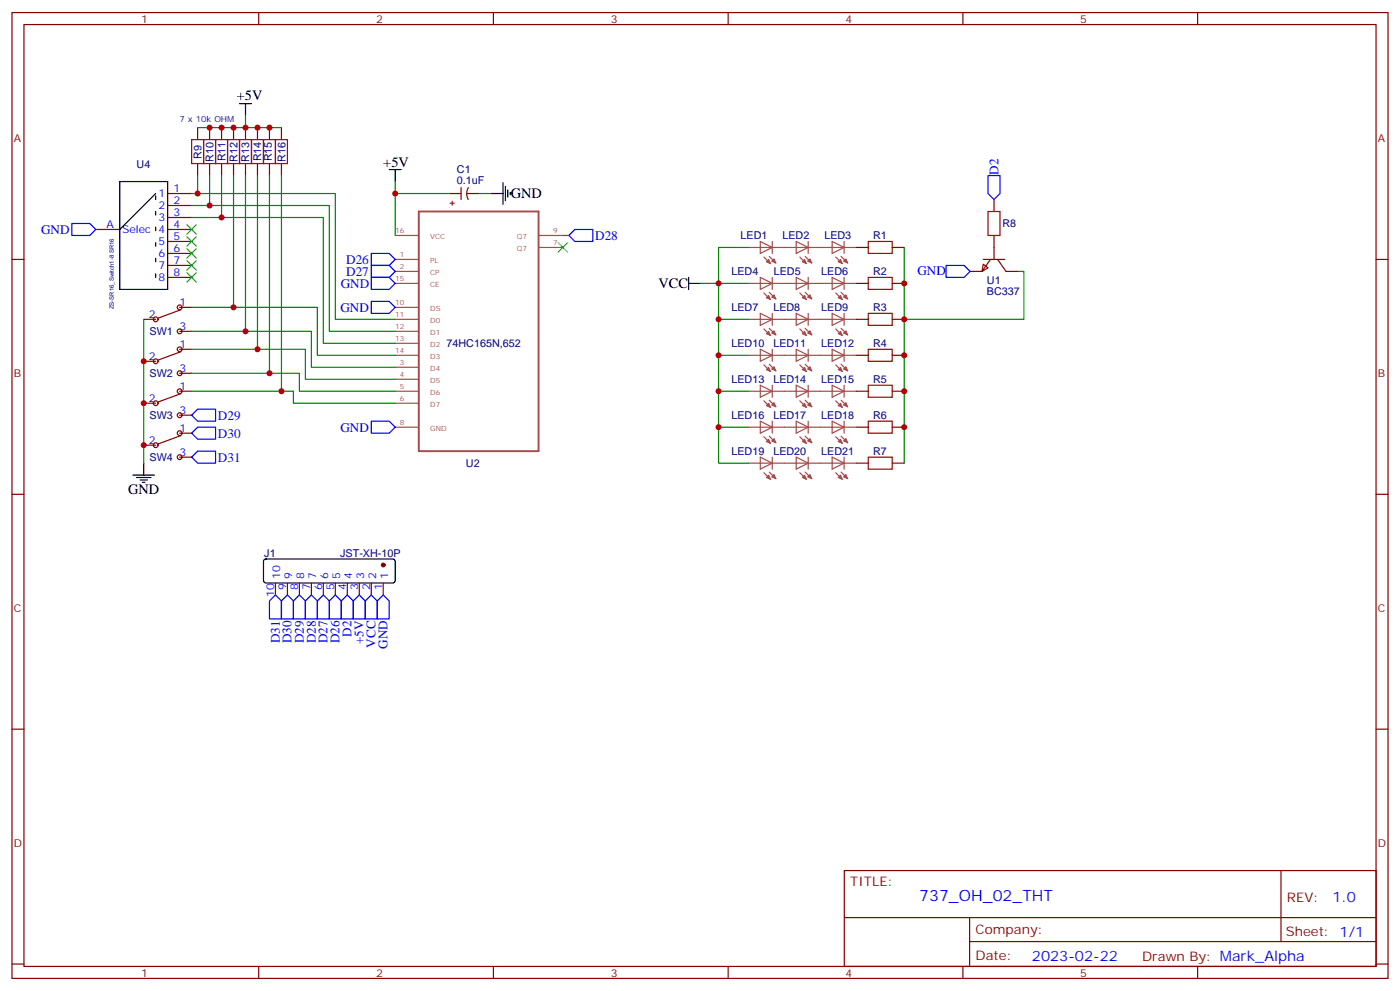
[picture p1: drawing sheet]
<svg xmlns="http://www.w3.org/2000/svg" width="412mm" height="292mm" viewBox="0 0 412 292" stroke-linecap="round" stroke-linejoin="round" font-family="sans-serif">
<g fill="none" stroke="#870000" stroke-width=".35">
<path d="M3.5 3.7h405.4v284.3h-405.4zM7.1 7.2h398.2v277.3h-398.2zM76.2 3.7v3.5M145.3 3.7v3.5M214.5 3.7v3.5M283.6 3.7v3.5M352.8 3.7v3.5M58.2 37.6v3.5M61.7 37.6v3.5M65.3 37.6v3.5M68.8 37.6v3.5M72.3 37.6v3.5"/>
<path d="M75.8 37.6v3.5M79.4 37.6v3.5M82.9 37.6v3.5M49.4 57h7M58.2 48.2v3.5M61.7 48.2v3.5M65.3 48.2v3.5M68.8 48.2v3.5M72.3 48.2v3.5M75.8 48.2v3.5M79.4 48.2v3.5M82.9 48.2v3.5"/>
<path d="M132.3 57h3.5M135.8 55.2v3.5M137.6 57h3.5M138 55.2l-.5 1.8 .4 1.7M292.8 58.7v3.6M3.5 76.4h3.6M28.2 67.6h7.1M49.4 60.5h7M49.4 64h7M49.4 67.6h7M49.4 71.1h7M49.4 74.6h7"/>
<path d="M49.4 78.1h7M252.2 72.8h3.6M262.8 72.8h3.5M289.6 77.8l1.4 1-1.7 1.1zM289.6 76.4h6.4M291.7 76.4l-2.4 3.5h-3.5M292.8 69.3v7.1M293.9 76.4l2.4 3.5h3.6M405.3 76.4h3.6M42.3 94h3.6M49.4 81.7h7M52.9 97.5h3.5"/>
<path d="M52.9 90.5h3.5M53.3 91.2l-6.7 2.5M252.2 94h3.6M252.2 83.4h3.6M262.8 94h3.5M262.8 83.4h3.5M42.3 106.4h3.6M42.3 118.7h3.6M52.9 109.9h3.5M52.9 102.8h3.5M52.9 115.2h3.5M53.3 103.5l-6.7 2.5"/>
<path d="M53.3 115.9l-6.7 2.5M252.2 115.2h3.6M252.2 104.6h3.6M262.8 115.2h3.5M262.8 104.6h3.5M42.3 131.1h3.6M52.9 134.6h3.5M52.9 127.5h3.5M52.9 122.2h3.5M53.3 128.2l-6.7 2.5M252.2 125.8h3.6M252.2 136.3h3.6"/>
<path d="M262.8 125.8h3.5M262.8 136.3h3.5M3.5 145.5h3.6M405.3 145.5h3.6M3.5 214.7h3.6M405.3 214.7h3.6M248.7 256.3h156.6v28.2h-156.6zM377.3 256.3v20.9M248.7 270.1h156.5M285.6 277.2h119.6M285.6 270.1v14.2M3.5 283.8h3.6"/>
<path d="M76.2 284.5v3.5M145.3 284.5v3.5M214.5 284.5v3.5M283.6 284.5v3.5M352.8 284.5v3.5M405.3 283.8h3.6"/>
<circle cx="45.9" cy="94" r=".71"/>
<circle cx="52.9" cy="90.5" r=".71"/>
<circle cx="52.9" cy="97.5" r=".71"/>
<circle cx="45.9" cy="118.7" r=".71"/>
<circle cx="45.9" cy="106.4" r=".71"/>
<circle cx="52.9" cy="115.2" r=".71"/>
<circle cx="52.9" cy="109.9" r=".71"/>
<circle cx="52.9" cy="102.8" r=".71"/>
<circle cx="45.9" cy="131.1" r=".71"/>
<circle cx="52.9" cy="134.6" r=".71"/>
<circle cx="52.9" cy="127.5" r=".71"/>
<circle cx="52.9" cy="122.2" r=".71"/>
</g>
<g fill="none" stroke="#a64a4a" stroke-width=".35">
<path d="M116.4 69.3h7M116.4 76.4h7M116.4 79.9h7M158.9 72.8h6.9M158.9 69.3h6.9M220.5 72.8h7M224 71.1l3.5 1.7-3.5 1.8zM225 75.7l2 1.9M226.6 75.5l1.9 1.9M227.5 71.1v3.5M227.6 72.8h10.5M234.5 71.1l3.6 1.7-3.6 1.8z"/>
<path d="M235.6 75.7l1.9 1.9M237.2 75.5l1.9 1.9M238.1 71.1v3.5M238.2 72.8h10.5M245.1 71.1l3.6 1.7-3.6 1.8zM246.2 75.7l1.9 1.9M247.8 75.5l1.9 1.9M248.7 71.1v3.5M248.8 72.8h3.4M116.4 83.4h7M116.4 94h7M116.4 90.5h7"/>
<path d="M116.4 97.5h7M220.5 83.4h7M220.5 94h7M224 81.7l3.5 1.7-3.5 1.8zM224 92.3l3.5 1.7-3.5 1.8zM225 86.3l2 1.9M225 96.8l2 2M226.6 86.1l1.9 1.9M226.6 96.7l1.9 1.9M227.5 81.7v3.5M227.5 92.3v3.5M227.6 83.4h10.5"/>
<path d="M227.6 94h10.5M234.5 81.7l3.6 1.7-3.6 1.8zM234.5 92.3l3.6 1.7-3.6 1.8zM235.6 86.3l1.9 1.9M235.6 96.8l1.9 2M237.2 86.1l1.9 1.9M237.2 96.7l1.9 1.9M238.1 81.7v3.5M238.1 92.3v3.5M238.2 83.4h10.5M238.2 94h10.5M245.1 81.7l3.6 1.7-3.6 1.8z"/>
<path d="M245.1 92.3l3.6 1.7-3.6 1.8zM246.2 86.3l1.9 1.9M246.2 96.8l1.9 2M247.8 86.1l1.9 1.9M247.8 96.7l1.9 1.9M248.7 81.7v3.5M248.7 92.3v3.5M248.8 83.4h3.4M248.8 94h3.4M116.4 101.1h7M116.4 104.6h7M116.4 108.1h7"/>
<path d="M116.4 111.7h7M116.4 115.2h7M116.4 118.7h7M220.5 104.6h7M220.5 115.2h7M224 102.8l3.5 1.8-3.5 1.8zM224 113.4l3.5 1.8-3.5 1.7zM225 107.4l2 2M225 118l2 1.9M226.6 107.2l1.9 2M226.6 117.8l1.9 2M227.5 102.8v3.6"/>
<path d="M227.5 113.4v3.5M227.6 104.6h10.5M227.6 115.2h10.5M234.5 102.8l3.6 1.8-3.6 1.8zM234.5 113.4l3.6 1.8-3.6 1.7zM235.6 107.4l1.9 2M235.6 118l1.9 1.9M237.2 107.2l1.9 2M237.2 117.8l1.9 2M238.1 102.8v3.6M238.1 113.4v3.5M238.2 104.6h10.5"/>
<path d="M238.2 115.2h10.5M245.1 102.8l3.6 1.8-3.6 1.8zM245.1 113.4l3.6 1.8-3.6 1.7zM246.2 107.4l1.9 2M246.2 118l1.9 1.9M247.8 107.2l1.9 2M247.8 117.8l1.9 2M248.7 102.8v3.6M248.7 113.4v3.5M248.8 104.6h3.4M248.8 115.2h3.4M116.4 125.8h7"/>
<path d="M220.5 125.8h7M220.5 136.3h7M224 124l3.5 1.8-3.5 1.7zM224 134.6l3.5 1.7-3.5 1.8zM225 128.6l2 1.9M225 139.2l2 1.9M226.6 128.4l1.9 2M226.6 139l1.9 1.9M227.5 124v3.5M227.5 134.6v3.5M227.6 125.8h10.5M227.6 136.3h10.5"/>
<path d="M234.5 124l3.6 1.8-3.6 1.7zM234.5 134.6l3.6 1.7-3.6 1.8zM235.6 128.6l1.9 1.9M235.6 139.2l1.9 1.9M237.2 128.4l1.9 2M237.2 139l1.9 1.9M238.1 124v3.5M238.1 134.6v3.5M238.2 125.8h10.5M238.2 136.3h10.5M245.1 124l3.6 1.8-3.6 1.7zM245.1 134.6l3.6 1.7-3.6 1.8z"/>
<path d="M246.2 128.6l1.9 1.9M246.2 139.2l1.9 1.9M247.8 128.4l1.9 2M247.8 139l1.9 1.9M248.7 124v3.5M248.7 134.6v3.5M248.8 125.8h3.4M248.8 136.3h3.4"/>
</g>
<g fill="#a64a4a" stroke="#a64a4a" stroke-width=".29">
<path d="M225.7 77.1l.7-.7 .6 1.2z"/>
<path d="M227.3 76.9l.7-.7 .5 1.2z"/>
<path d="M236.3 77.1l.7-.7 .5 1.2z"/>
<path d="M237.9 76.9l.7-.7 .5 1.2z"/>
<path d="M246.9 77.1l.7-.7 .5 1.2z"/>
<path d="M248.5 76.9l.7-.7 .5 1.2z"/>
<path d="M226.4 87l.6 1.2-1.3-.5z"/>
<path d="M227.3 87.5l.7-.7 .5 1.2z"/>
<path d="M236.3 87.7l.7-.7 .5 1.2z"/>
<path d="M237.9 87.5l.7-.7 .5 1.2z"/>
<path d="M247.6 87l.5 1.2-1.2-.5z"/>
<path d="M248.5 87.5l.7-.7 .5 1.2z"/>
<path d="M225.7 98.2l.7-.7 .6 1.3z"/>
<path d="M227.3 98.1l.7-.7 .5 1.2z"/>
<path d="M236.3 98.2l.7-.7 .5 1.3z"/>
<path d="M237.9 98.1l.7-.7 .5 1.2z"/>
<path d="M246.9 98.2l.7-.7 .5 1.3z"/>
<path d="M248.5 98.1l.7-.7 .5 1.2z"/>
<path d="M225.7 108.8l.7-.7 .6 1.3z"/>
<path d="M228 107.9l.5 1.3-1.2-.5z"/>
<path d="M236.3 108.8l.7-.7 .5 1.3z"/>
<path d="M237.9 108.7l.7-.8 .5 1.3z"/>
<path d="M246.9 108.8l.7-.7 .5 1.3z"/>
<path d="M249.2 107.9l.5 1.3-1.2-.5z"/>
<path d="M226.4 118.7l.6 1.2-1.3-.5z"/>
<path d="M227.3 119.2l.7-.7 .5 1.3z"/>
<path d="M236.3 119.4l.7-.7 .5 1.2z"/>
<path d="M237.9 119.2l.7-.7 .5 1.3z"/>
<path d="M247.6 118.7l.5 1.2-1.2-.5z"/>
<path d="M248.5 119.2l.7-.7 .5 1.3z"/>
<path d="M246.9 130l.7-.7 .5 1.2z"/>
<path d="M248.5 129.8l.7-.7 .5 1.3z"/>
<path d="M236.3 130l.7-.7 .5 1.2z"/>
<path d="M237.9 129.8l.7-.7 .5 1.3z"/>
<path d="M225.7 130l.7-.7 .6 1.2z"/>
<path d="M227.3 129.8l.7-.7 .5 1.3z"/>
<path d="M225.7 140.6l.7-.7 .6 1.2z"/>
<path d="M228 139.7l.5 1.2-1.2-.5z"/>
<path d="M236.3 140.6l.7-.7 .5 1.2z"/>
<path d="M237.9 140.4l.7-.7 .5 1.2z"/>
<path d="M246.9 140.6l.7-.7 .5 1.2z"/>
<path d="M249.2 139.7l.5 1.2-1.2-.5z"/>
</g>
<g fill="none" stroke="#a10000" stroke-width=".35">
<path d="M56.4 41.1h3.6v7.1h-3.6zM60 41.1h3.5v7.1h-3.5zM63.5 41.1h3.5v7.1h-3.5zM67 41.1h3.6v7.1h-3.6zM70.6 41.1h3.5v7.1h-3.5zM74.1 41.1h3.5v7.1h-3.5zM77.6 41.1h3.5v7.1h-3.5zM81.1 41.1h3.6v7.1h-3.6zM255.8 71.1h7v3.5h-7zM291 62.3h3.6v7h-3.6zM255.8 81.7h7v3.5h-7zM255.8 92.3h7v3.5h-7z"/>
<path d="M255.8 102.8h7v3.6h-7zM255.8 113.4h7v3.5h-7zM255.8 124h7v3.5h-7zM255.8 134.6h7v3.5h-7z"/>
</g>
<g fill="none" stroke="#00f" stroke-width=".35">
<path d="M291 51.7h3.6v5.3l-1.8 1.7-1.8-1.7zM21.2 65.8h5.3l1.7 1.8-1.7 1.7h-5.3zM109.4 78.1h5.3l1.7 1.8-1.7 1.8h-5.3zM109.4 74.6h5.3l1.7 1.8-1.7 1.7h-5.3zM167.6 69.3l1.7-1.7h5.3v3.5h-5.3zM278.7 78.1h5.3l1.8 1.8-1.8 1.8h-5.3zM109.4 88.7h5.3l1.7 1.8-1.7 1.8h-5.3zM109.4 81.7h5.3l1.7 1.7-1.7 1.8h-5.3zM56.4 127.5l1.8-1.7h5.3v3.5h-5.3zM56.4 134.6l1.8-1.8h5.3v3.5h-5.3zM58.2 120.5h5.3v3.5h-5.3l-1.8-1.8zM109.4 124h5.3l1.7 1.8-1.7 1.7h-5.3z"/>
<path d="M81.1 175.2l1.8 1.7v5.3h-3.5v-5.3zM84.7 175.2l1.7 1.7v5.3h-3.5v-5.3zM88.2 175.2l1.8 1.7v5.3h-3.6v-5.3zM91.7 175.2l1.8 1.7v5.3h-3.5v-5.3zM95.2 175.2l1.8 1.7v5.3h-3.5v-5.3zM98.8 175.2l1.7 1.7v5.3h-3.5v-5.3zM102.3 175.2l1.8 1.7v5.3h-3.6v-5.3zM105.8 175.2l1.8 1.7v5.3h-3.5v-5.3zM109.4 175.2l1.7 1.7v5.3h-3.5v-5.3zM112.9 175.2l1.8 1.7v5.3h-3.6v-5.3z"/>
</g>
<g fill="none" stroke="#008700" stroke-width=".35">
<path d="M58.2 37.6h24.7M72.3 34v3.6M56.4 57h42.4v37h17.6M58.2 51.7v5.3M61.7 51.7v8.8M65.3 51.7v12.3M68.8 51.7v38.8M72.3 51.7v45.8M75.8 51.7v51.1M79.4 51.7v58.2M82.9 51.7v63.5M116.4 57h15.9"/>
<path d="M116.4 53.4v15.9M141.1 57h3.5M56.4 60.5h40.6v37h19.4M56.4 64h38.8v37.1h21.2M165.8 69.3h1.8M220.5 72.8h-8.8v21.2h8.8M266.3 72.8v21.2h35.3v-14.1h-1.7M42.3 94v42.3M56.4 90.5h37.1v14.1h22.9M56.4 97.5h35.3v10.6h24.7M206.4 83.4h14.1M211.7 94v10.6h8.8"/>
<path d="M266.3 94v42.3M56.4 102.8h33.6v8.9h26.4M56.4 109.9h31.8v5.3h28.2M56.4 115.2h30v3.5h30M211.7 104.6v10.6h8.8M211.7 115.2v10.6h8.8M211.7 125.8v10.5h8.8"/>
</g>
<g fill="none" stroke="#000" stroke-width=".35">
<path d="M70.6 30.5h3.5M72.3 30.5v3.5M35.3 53.4h14.1v31.8h-14.1zM45.9 57l-10.6 10.6M114.7 49.9h3.5M116.4 49.9v3.5M144.6 57h3.6M148.2 53.8v6.3M148.9 54.9v4.2M149.6 55.9v2.1M150.3 56.6v.7M202.8 83.4h3.6"/>
<path d="M202.8 81.7v3.5M39.2 139.9h6.3M42.3 136.3v3.6M40.2 140.6h4.2M41.3 141.3h2.1M42 142h.7"/>
</g>
<path d="M123.4 62.3h35.2v70.5h-35.2z" fill="none" stroke="#a64a4a" stroke-width=".56"/>
<path d="M45.9 81.7v-24.7" fill="none" stroke="#000" stroke-width=".35" stroke-dasharray="1.1 3.5"/>
<path d="M55 66.1l2.9 2.9M55 69.7l2.9 2.8M55 73.2l2.9 2.8M55 76.7l2.9 2.9M57.9 66.1l-2.9 2.9M57.9 69.7l-2.9 2.8M57.9 73.2l-2.9 2.8M57.9 76.7l-2.9 2.9M164.4 71.4l2.8 2.9M167.2 71.4l-2.8 2.9M55 80.3l2.9 2.8M57.9 80.3l-2.9 2.8" fill="none" stroke="#3c3" stroke-width=".35"/>
<path d="M77.8 164.8l.5-.2h37.4l.5 .2 .2 .5v5.6l-.2 .5-.5 .2h-37.4l-.5-.2-.2-.5v-5.6z" fill="#fff" stroke="#000" stroke-width=".35"/>
<circle cx="112.9" cy="166.3" r=".53" fill="#870000" stroke="#870000" stroke-width=".35"/>
<path d="M81.1 171.6v3.6M84.7 171.6v3.6M88.2 171.6v3.6M91.7 171.6v3.6M95.2 171.6v3.6M98.8 171.6v3.6M102.3 171.6v3.6M105.8 171.6v3.6M109.4 171.6v3.6M112.9 171.6v3.6" fill="none" stroke="#870000" stroke-width=".35"/>
<g fill="#c00">
<circle cx="266.3" cy="83.4" r=".88"/>
<circle cx="266.3" cy="94" r=".88"/>
<circle cx="211.7" cy="83.4" r=".88"/>
<circle cx="58.2" cy="57" r=".88"/>
<circle cx="61.7" cy="60.5" r=".88"/>
<circle cx="65.3" cy="64" r=".88"/>
<circle cx="75.8" cy="37.6" r=".88"/>
<circle cx="68.8" cy="37.6" r=".88"/>
<circle cx="65.3" cy="37.6" r=".88"/>
<circle cx="61.7" cy="37.6" r=".88"/>
<circle cx="72.3" cy="37.6" r=".88"/>
<circle cx="266.3" cy="104.6" r=".88"/>
<circle cx="211.7" cy="94" r=".88"/>
<circle cx="211.7" cy="104.6" r=".88"/>
<circle cx="42.3" cy="106.4" r=".88"/>
<circle cx="42.3" cy="131.1" r=".88"/>
<circle cx="42.3" cy="118.7" r=".88"/>
<circle cx="79.4" cy="37.6" r=".88"/>
<circle cx="68.8" cy="90.5" r=".88"/>
<circle cx="72.3" cy="97.5" r=".88"/>
<circle cx="75.8" cy="102.8" r=".88"/>
<circle cx="79.4" cy="109.9" r=".88"/>
<circle cx="82.9" cy="115.2" r=".88"/>
<circle cx="266.3" cy="115.2" r=".88"/>
<circle cx="211.7" cy="115.2" r=".88"/>
<circle cx="266.3" cy="125.8" r=".88"/>
<circle cx="211.7" cy="125.8" r=".88"/>
<circle cx="116.4" cy="57" r=".88"/>
</g>
<text font-size="4.6" fill="#00f" x="270.8" y="265.3">737_OH_02_THT</text>
<g font-size="4.2">
<text x="69.7" y="29.4">+5V</text>
<text x="112.9" y="49.2">+5V</text>
<text x="150.5" y="58.4">GND</text>
<text x="194" y="84.8">VCC</text>
<text x="37.7" y="145.5">GND</text>
</g>
<g font-size="4.2" fill="#00f">
<text x="392.5" y="265.6">1.0</text>
<text x="304" y="282.9">2023-02-22</text>
</g>
<g font-size="3.9" fill="#00f">
<text x="294.1" y="51.4" transform="rotate(-90 294.1 51.4)">D2</text>
<text x="12.1" y="68.8">GND</text>
<text x="175.3" y="70.6">D28</text>
<text x="102" y="77.6">D26</text>
<text x="102" y="81.2">D27</text>
<text x="270.3" y="81.1">GND</text>
<text x="100.4" y="84.7">GND</text>
<text x="100.3" y="91.7">GND</text>
<text x="64.2" y="123.6">D29</text>
<text x="64.2" y="128.9">D30</text>
<text x="100.3" y="127">GND</text>
<text x="64.2" y="135.9">D31</text>
<text x="82.4" y="189.4" transform="rotate(-90 82.4 189.4)">D31</text>
<text x="85.9" y="189.4" transform="rotate(-90 85.9 189.4)">D30</text>
<text x="89.5" y="189.4" transform="rotate(-90 89.5 189.4)">D29</text>
<text x="93" y="189.4" transform="rotate(-90 93 189.4)">D28</text>
<text x="96.5" y="189.4" transform="rotate(-90 96.5 189.4)">D27</text>
<text x="100" y="189.4" transform="rotate(-90 100 189.4)">D26</text>
<text x="103.6" y="187.5" transform="rotate(-90 103.6 187.5)">D2</text>
<text x="107.1" y="189.6" transform="rotate(-90 107.1 189.6)">+5V</text>
<text x="110.6" y="190.7" transform="rotate(-90 110.6 190.7)">VCC</text>
<text x="114.1" y="191.1" transform="rotate(-90 114.1 191.1)">GND</text>
</g>
<g font-size="3.9" fill="#800">
<text x="250.5" y="260.9">TITLE:</text>
<text x="379.1" y="265.6">REV:</text>
<text x="287.4" y="275.1">Company:</text>
<text x="378.7" y="275.7">Sheet: 1/1</text>
<text x="287.4" y="282.8">Date:</text>
<text x="336.4" y="282.8">Drawn By: Mark_Alpha</text>
</g>
<g font-size="3.2" fill="#800">
<text x="41.6" y="6.7">1</text>
<text x="110.8" y="6.7">2</text>
<text x="179.9" y="6.7">3</text>
<text x="249.1" y="6.7">4</text>
<text x="318.2" y="6.7">5</text>
<text x="4.1" y="41.8">A</text>
<text x="405.9" y="41.8">A</text>
<text x="132.3" y="60.5">+</text>
<text x="4.1" y="110.9">B</text>
<text x="405.9" y="110.9">B</text>
<text x="4.1" y="180.1">C</text>
<text x="405.9" y="180.1">C</text>
<text x="4.1" y="249.2">D</text>
<text x="405.9" y="249.2">D</text>
<text x="41.6" y="287.5">1</text>
<text x="110.8" y="287.5">2</text>
<text x="179.9" y="287.5">3</text>
<text x="249.1" y="287.5">4</text>
<text x="318.2" y="287.5">5</text>
</g>
<g font-size="3.2" fill="#000080">
<text x="59.3" y="46.7" transform="rotate(-90 59.3 46.7)">R9</text>
<text x="62.9" y="47.6" transform="rotate(-90 62.9 47.6)">R10</text>
<text x="66.4" y="47.5" transform="rotate(-90 66.4 47.5)">R11</text>
<text x="69.9" y="47.6" transform="rotate(-90 69.9 47.6)">R12</text>
<text x="73.4" y="47.6" transform="rotate(-90 73.4 47.6)">R13</text>
<text x="77" y="47.5" transform="rotate(-90 77 47.5)">R14</text>
<text x="80" y="47.5" transform="rotate(-90 80 47.5)">R15</text>
<text x="84.1" y="47.6" transform="rotate(-90 84.1 47.6)">R16</text>
<text x="40.2" y="49.3">U4</text>
<text x="134.6" y="51">C1</text>
<text x="134.6" y="54.2">0.1uF</text>
<text x="218.1" y="70.5">LED1</text>
<text x="230.5" y="70.5">LED2</text>
<text x="242.8" y="70.5">LED3</text>
<text x="257.2" y="70.5">R1</text>
<text x="295.3" y="67">R8</text>
<text x="215.5" y="81.1">LED4</text>
<text x="227.9" y="81.1">LED5</text>
<text x="241.9" y="81.1">LED6</text>
<text x="257.2" y="81.1">R2</text>
<text x="290.7" y="83.6">U1</text>
<text x="290.7" y="86.7">BC337</text>
<text x="215.5" y="91.7">LED7</text>
<text x="227.8" y="91.7">LED8</text>
<text x="241.9" y="91.7">LED9</text>
<text x="257.2" y="91.7">R3</text>
<text x="44.1" y="98.7">SW1</text>
<text x="131.5" y="102.2">74HC165N,652</text>
<text x="215.5" y="102.2">LED10</text>
<text x="227.8" y="102.2">LED11</text>
<text x="241.9" y="102.2">LED12</text>
<text x="257.2" y="102.2">R4</text>
<text x="44.1" y="111">SW2</text>
<text x="215.5" y="112.8">LED13</text>
<text x="227.8" y="112.8">LED14</text>
<text x="241.9" y="112.8">LED15</text>
<text x="257.2" y="112.8">R5</text>
<text x="44.1" y="123.4">SW3</text>
<text x="215.5" y="123.4">LED16</text>
<text x="227.8" y="123.4">LED17</text>
<text x="241.9" y="123.4">LED18</text>
<text x="257.2" y="123.4">R6</text>
<text x="44.1" y="135.7">SW4</text>
<text x="137.2" y="137.5">U2</text>
<text x="215.5" y="134">LED19</text>
<text x="227.8" y="134">LED20</text>
<text x="241.9" y="134">LED21</text>
<text x="257.2" y="134">R7</text>
<text x="77.9" y="164">J1</text>
<text x="100.2" y="164">JST-XH-10P</text>
</g>
<g font-size="3.2" fill="#00f">
<text x="46.7" y="58">1</text>
<text x="51.2" y="56.6">1</text>
<text x="46.7" y="61.6">2</text>
<text x="46.7" y="65.1">3</text>
<text x="51.2" y="60.1">2</text>
<text x="51.2" y="63.7">3</text>
<text x="31.3" y="67.2">A</text>
<text x="36" y="68.6">Selec</text>
<text x="46.7" y="68.6">4</text>
<text x="51.2" y="67.2">4</text>
<text x="51.2" y="70.7">5</text>
<text x="46.7" y="72.1">5</text>
<text x="46.7" y="75.7">6</text>
<text x="51.2" y="74.3">6</text>
<text x="51.2" y="77.8">7</text>
<text x="46.7" y="79.2">7</text>
<text x="46.7" y="82.7">8</text>
<text x="51.2" y="81.3">8</text>
<text x="43.8" y="93.7">2</text>
<text x="52.9" y="90.1">1</text>
<text x="52.9" y="97.2">3</text>
<text x="43.8" y="106">2</text>
<text x="52.9" y="102.5">1</text>
<text x="52.9" y="109.5">3</text>
<text x="43.8" y="118.4">2</text>
<text x="52.9" y="114.8">1</text>
<text x="52.9" y="121.9">3</text>
<text x="43.8" y="130.7">2</text>
<text x="52.9" y="127.2">1</text>
<text x="52.9" y="134.2">3</text>
<text x="82.5" y="170.3" transform="rotate(-90 82.5 170.3)">10</text>
<text x="84.3" y="173.8" transform="rotate(-90 84.3 173.8)">9</text>
<text x="86.1" y="170.3" transform="rotate(-90 86.1 170.3)">9</text>
<text x="87.8" y="173.8" transform="rotate(-90 87.8 173.8)">8</text>
<text x="89.6" y="170.3" transform="rotate(-90 89.6 170.3)">8</text>
<text x="91.4" y="173.8" transform="rotate(-90 91.4 173.8)">7</text>
<text x="93.1" y="170.3" transform="rotate(-90 93.1 170.3)">7</text>
<text x="94.9" y="173.8" transform="rotate(-90 94.9 173.8)">6</text>
<text x="96.7" y="170.3" transform="rotate(-90 96.7 170.3)">6</text>
<text x="98.4" y="173.8" transform="rotate(-90 98.4 173.8)">5</text>
<text x="100.2" y="170.3" transform="rotate(-90 100.2 170.3)">5</text>
<text x="102" y="173.8" transform="rotate(-90 102 173.8)">4</text>
<text x="103.7" y="170.3" transform="rotate(-90 103.7 170.3)">4</text>
<text x="105.5" y="173.8" transform="rotate(-90 105.5 173.8)">3</text>
<text x="107.2" y="170.3" transform="rotate(-90 107.2 170.3)">3</text>
<text x="109" y="173.8" transform="rotate(-90 109 173.8)">2</text>
<text x="110.8" y="170.3" transform="rotate(-90 110.8 170.3)">2</text>
<text x="112.5" y="173.8" transform="rotate(-90 112.5 173.8)">1</text>
<text x="114.3" y="170.3" transform="rotate(-90 114.3 170.3)">1</text>
<text x="80.8" y="175.8" transform="rotate(-90 80.8 175.8)">10</text>
</g>
<text font-size="2.5" fill="#009" x="52.9" y="35.8">7 x 10k OHM</text>
<g font-size="2.1" fill="#a54b4b">
<text x="116.4" y="68.6">16</text>
<text x="126.7" y="70.4">VCC</text>
<text x="152.3" y="70.4">Q7</text>
<text x="162.9" y="68.6">9</text>
<text x="117.7" y="75.7">1</text>
<text x="126.7" y="77.4">PL</text>
<text x="152.3" y="73.9">Q7</text>
<text x="162.9" y="72.2">7</text>
<text x="116.4" y="82.7">15</text>
<text x="117.7" y="79.2">2</text>
<text x="126.7" y="80.9">CP</text>
<text x="116.4" y="89.8">10</text>
<text x="126.7" y="84.5">CE</text>
<text x="116.4" y="93.3">11</text>
<text x="126.7" y="91.5">DS</text>
<text x="126.7" y="95.1">D0</text>
<text x="116.4" y="96.8">12</text>
<text x="116.4" y="100.4">13</text>
<text x="126.7" y="98.6">D1</text>
<text x="116.4" y="103.9">14</text>
<text x="117.7" y="107.4">3</text>
<text x="126.7" y="102.1">D2</text>
<text x="126.7" y="105.6">D3</text>
<text x="117.7" y="111">4</text>
<text x="126.7" y="109.2">D4</text>
<text x="126.7" y="112.7">D5</text>
<text x="117.7" y="114.5">5</text>
<text x="117.7" y="118">6</text>
<text x="126.7" y="116.2">D6</text>
<text x="126.7" y="119.8">D7</text>
<text x="117.7" y="125.1">8</text>
<text x="126.7" y="126.8">GND</text>
</g>
<text font-size="1.8" fill="#000080" x="33.5" y="91.1" transform="rotate(-90 33.5 91.1)">ZS-SR16_Switch1-8 SR16</text>
</svg>
